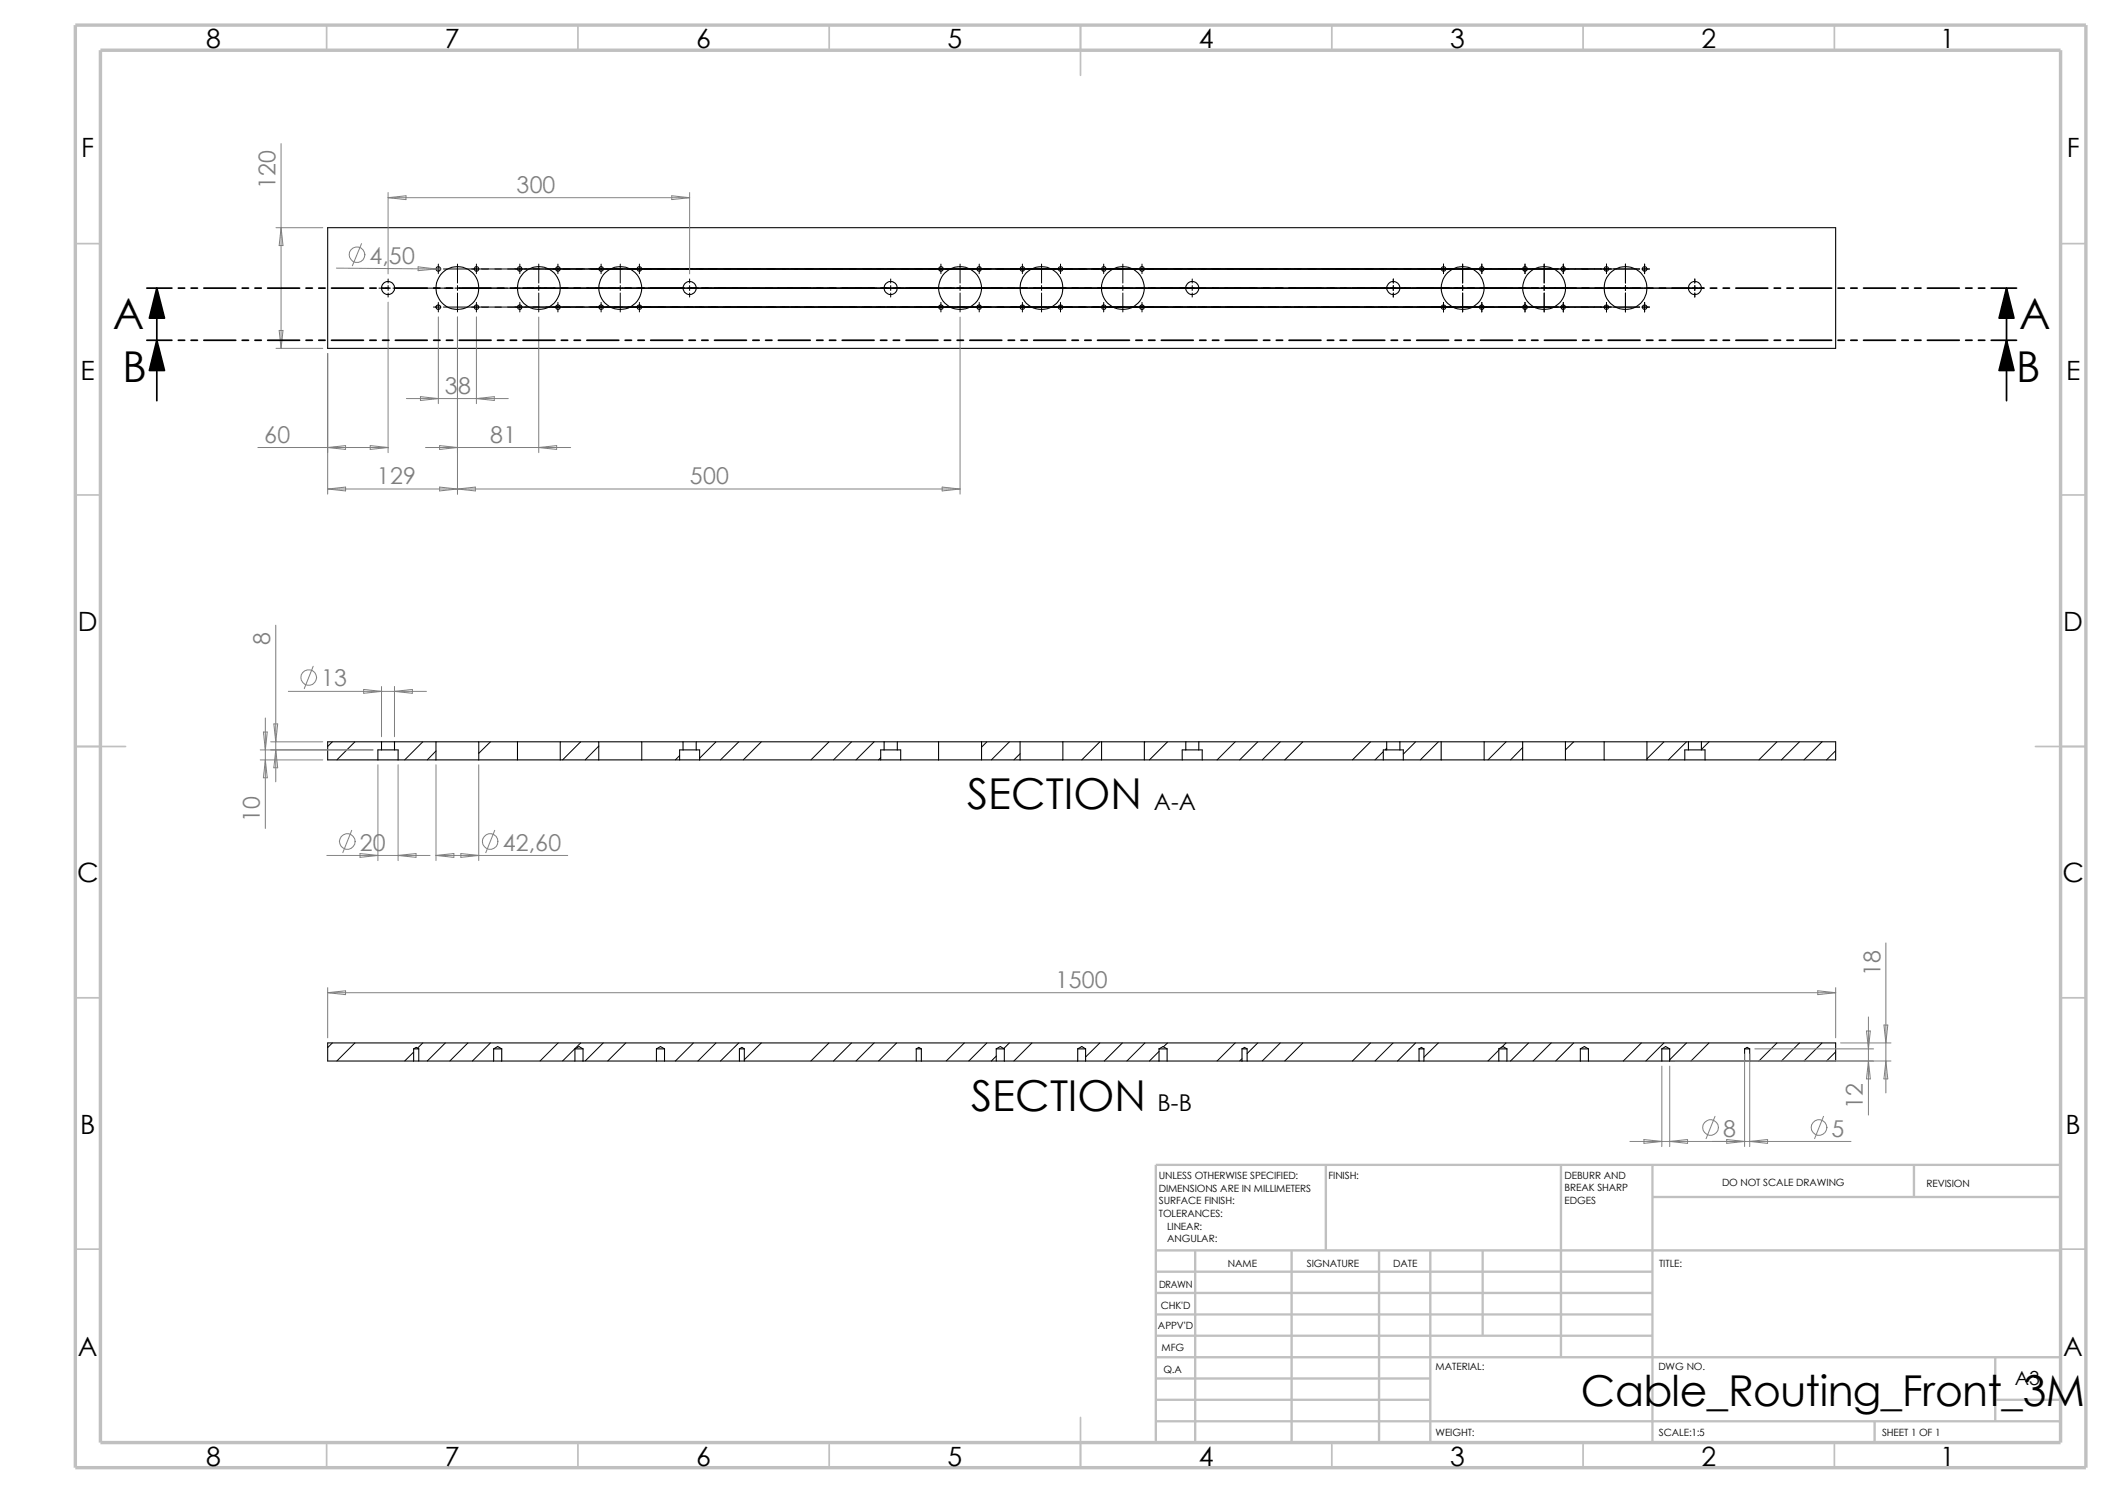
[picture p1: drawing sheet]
<svg xmlns="http://www.w3.org/2000/svg" width="420mm" height="297mm" viewBox="0 0 420 297" stroke-linecap="round" stroke-linejoin="round" font-family="sans-serif">
<g fill="none" stroke="#c0c0c0" stroke-width=".34">
<path d="M65 5v5M115 5v5M165 5v5M215 5v10M265 5v5M315 5v5M365 5v5M15 48.5h5M410 48.5h5M15 98.5h5M410 98.5h5M15 148.5h10"/>
<path d="M405 148.5h10M15 198.5h5M410 198.5h5M15 248.5h5M410 248.5h5M65 287v5M115 287v5M165 287v5M215 282v10M265 287v5M315 287v5M365 287v5"/>
</g>
<g fill="none" stroke="#c0c0c0" stroke-width=".47">
<path d="M263.8 231.7v17.1M310.6 231.7v38.3M328.8 238.1h81.2M328.8 231.7v55.3M380.8 231.7v6.4M410 231.7h-180v55.3M230 248.8h180M230 253h98.8M230 257.2h98.8M237.8 248.8v38.2M257 248.8v38.2M274.4 248.8v38.2"/>
<path d="M284.6 248.8v38.2M295 248.8v16.9M230 274.2h54.6M230 270h180M230 278.5h54.6M230 261.5h98.8M230 265.7h98.8M397 270v12.7M397 278.5h13M230 282.7h180M373 282.7v4.3"/>
</g>
<path d="M15 5h400v287h-400zM20 10h390v277h-390z" fill="none" stroke="#c0c0c0" stroke-width=".68" stroke-linecap="butt"/>
<g fill="none" stroke="#000" stroke-width=".21">
<path d="M65.2 45.3h300v24h-300zM75.2 151.2h4M75.9 147.6h-10.7v3.6h10M75.9 149.2h-.7v2M75.9 147.6v1.6M75.9 147.6h2.6M75.9 149.2h2.6M78.5 149.2h.7v2M78.5 147.6v1.6M78.5 147.6h8.2M79.2 151.2h7.5M86.7 147.6v3.6"/>
<path d="M86.7 147.6h8.6M86.7 151.2h8.6M95.2 147.6v3.6M95.2 147.6h7.8M95.2 151.2h7.8M103 147.6v3.6M103 147.6h8.5M103 151.2h8.5M111.5 147.6v3.6M111.5 147.6h7.6M111.5 151.2h7.6M119.1 147.6v3.6"/>
<path d="M119.1 147.6h8.6M119.1 151.2h8.6M127.7 147.6v3.6M127.7 147.6h8.2M127.7 151.2h7.5M135.2 151.2h4M135.9 149.2h2.6M135.9 147.6h2.6M135.9 149.2h-.7v2M135.9 147.6v1.6M138.5 149.2h.7v2M138.5 147.6v1.6"/>
<path d="M138.5 147.6h37.4M139.2 151.2h36M175.2 151.2h4M175.9 149.2h2.6M175.9 147.6h2.6M175.9 149.2h-.7v2M175.9 147.6v1.6M178.5 149.2h.7v2M178.5 147.6v1.6M178.5 147.6h8.2M179.2 151.2h7.5M186.7 147.6v3.6"/>
<path d="M186.7 147.6h8.6M186.7 151.2h8.6M195.3 147.6v3.6M195.3 147.6h7.6M195.3 151.2h7.6M202.9 147.6h8.6M202.9 151.2h8.6M202.9 147.6v3.6M211.5 147.6v3.6M211.5 147.6h7.7M211.5 151.2h7.7M219.2 147.6h8.5"/>
<path d="M219.2 151.2h8.5M219.2 147.6v3.6M227.7 147.6v3.6M227.7 147.6h8.2M227.7 151.2h7.5M235.2 151.2h4M235.9 149.2h-.7v2M235.9 147.6v1.6M235.9 149.2h2.6M235.9 147.6h2.6M238.5 149.2h.7v2M238.5 147.6v1.6"/>
<path d="M238.5 147.6h37.4M239.2 151.2h36M275.2 151.2h4M275.9 149.2h2.6M275.9 147.6h2.6M275.9 149.2h-.7v2M275.9 147.6v1.6M278.5 149.2h.7v2M278.5 147.6h8.2M278.5 147.6v1.6M279.2 151.2h7.5M286.7 147.6h8.6"/>
<path d="M286.7 151.2h8.6M286.7 147.6v3.6M295.3 147.6v3.6M295.3 147.6h7.6M295.3 151.2h7.6M302.9 147.6v3.6M302.9 147.6h8.5M302.9 151.2h8.5M311.4 147.6v3.6M311.4 147.6h7.8M311.4 151.2h7.8M319.2 147.6v3.6"/>
<path d="M319.2 147.6h8.5M319.2 151.2h8.5M327.7 147.6h8.2M327.7 151.2h7.5M327.7 147.6v3.6M335.2 151.2h4M335.9 149.2h2.6M335.9 147.6h2.6M335.9 149.2h-.7v2M335.9 147.6v1.6M338.5 147.6h26.7v3.6h-26M338.5 149.2h.7v2"/>
<path d="M338.5 147.6v1.6M82.3 208.7h1M82.3 211.1h1M82.3 211.1h-17.1v-3.6h300v3.6h-17.1M82.3 208.7l.5-.3 .5 .3M82.3 208.7v2.4M83.3 208.7v2.4M83.3 211.1h14.9M98.2 208.7v2.4M98.2 208.7l.8-.5 .8 .5M98.2 208.7h1.6M98.2 211.1h1.6"/>
<path d="M99.8 208.7v2.4M99.8 211.1h14.6M114.4 208.7h1.6M114.4 211.1h1.6M114.4 208.7v2.4M114.4 208.7l.8-.5 .8 .5M116 208.7v2.4M116 211.1h14.6M130.6 208.7v2.4M130.6 208.7l.8-.5 .8 .5M130.6 208.7h1.6M130.6 211.1h1.6"/>
<path d="M132.2 208.7v2.4M132.2 211.1h14.9M147.1 208.7l.5-.3 .5 .3M147.1 208.7v2.4M147.1 208.7h1M147.1 211.1h1M148.1 208.7v2.4M148.1 211.1h34.2M182.3 208.7v2.4M182.3 208.7l.5-.3 .5 .3M182.3 208.7h1M182.3 211.1h1"/>
<path d="M183.3 208.7v2.4M183.3 211.1h14.9M198.2 208.7h1.6M198.2 211.1h1.6M198.2 208.7v2.4M198.2 208.7l.8-.5 .8 .5M199.8 208.7v2.4M199.8 211.1h14.6M214.4 208.7v2.4M214.4 208.7l.8-.5 .8 .5M214.4 208.7h1.6M214.4 211.1h1.6"/>
<path d="M216 208.7v2.4M216 211.1h14.6M230.6 208.7v2.4M230.6 208.7l.8-.5 .8 .5M230.6 208.7h1.6M230.6 211.1h1.6M232.2 208.7v2.4M232.2 211.1h14.9M247.1 208.7v2.4M247.1 208.7l.5-.3 .5 .3M247.1 208.7h1M247.1 211.1h1"/>
<path d="M248.1 208.7v2.4M248.1 211.1h34.2M282.3 208.7h1M282.3 211.1h1M282.3 208.7v2.4M282.3 208.7l.5-.3 .5 .3M283.3 208.7v2.4M283.3 211.1h14.9M298.2 208.7h1.6M298.2 211.1h1.6M298.2 208.7v2.4M298.2 208.7l.8-.5 .8 .5"/>
<path d="M299.8 208.7v2.4M299.8 211.1h14.6M314.4 208.7v2.4M314.4 208.7l.8-.5 .8 .5M314.4 208.7h1.6M314.4 211.1h1.6M316 208.7v2.4M316 211.1h14.6M330.6 208.7h1.6M330.6 211.1h1.6M330.6 208.7v2.4M330.6 208.7l.8-.5 .8 .5"/>
<path d="M332.2 208.7v2.4M332.2 211.1h14.9M347.1 208.7v2.4M347.1 208.7l.5-.3 .5 .3M347.1 208.7h1M347.1 211.1h1M348.1 208.7v2.4"/>
<circle cx="77.2" cy="57.3" r="1.3"/>
<circle cx="87.2" cy="53.5" r=".45"/>
<circle cx="91" cy="57.3" r="4.3"/>
<circle cx="94.8" cy="53.5" r=".45"/>
<circle cx="103.4" cy="53.5" r=".45"/>
<circle cx="107.2" cy="57.3" r="4.3"/>
<circle cx="111" cy="53.5" r=".46"/>
<circle cx="119.6" cy="53.5" r=".44"/>
<circle cx="123.4" cy="57.3" r="4.3"/>
<circle cx="127.2" cy="53.5" r=".45"/>
<circle cx="137.2" cy="57.3" r="1.3"/>
<circle cx="177.2" cy="57.3" r="1.3"/>
<circle cx="187.2" cy="53.5" r=".46"/>
<circle cx="191" cy="57.3" r="4.3"/>
<circle cx="194.8" cy="53.5" r=".45"/>
<circle cx="203.4" cy="53.5" r=".45"/>
<circle cx="207.2" cy="57.3" r="4.3"/>
<circle cx="211" cy="53.5" r=".44"/>
<circle cx="219.6" cy="53.5" r=".45"/>
<circle cx="223.4" cy="57.3" r="4.3"/>
<circle cx="227.2" cy="53.5" r=".46"/>
<circle cx="237.2" cy="57.3" r="1.3"/>
<circle cx="277.2" cy="57.3" r="1.3"/>
<circle cx="287.2" cy="53.5" r=".44"/>
<circle cx="291" cy="57.3" r="4.3"/>
<circle cx="294.8" cy="53.5" r=".45"/>
<circle cx="303.4" cy="53.5" r=".46"/>
<circle cx="307.2" cy="57.3" r="4.3"/>
<circle cx="311" cy="53.5" r=".45"/>
<circle cx="319.6" cy="53.5" r=".45"/>
<circle cx="323.4" cy="57.3" r="4.3"/>
<circle cx="327.2" cy="53.5" r=".44"/>
<circle cx="337.2" cy="57.3" r="1.3"/>
<circle cx="87.2" cy="61.1" r=".45"/>
<circle cx="94.8" cy="61.1" r=".45"/>
<circle cx="103.4" cy="61.1" r=".45"/>
<circle cx="111" cy="61.1" r=".46"/>
<circle cx="119.6" cy="61.1" r=".44"/>
<circle cx="127.2" cy="61.1" r=".45"/>
<circle cx="187.2" cy="61.1" r=".46"/>
<circle cx="194.8" cy="61.1" r=".45"/>
<circle cx="203.4" cy="61.1" r=".45"/>
<circle cx="211" cy="61.1" r=".44"/>
<circle cx="219.6" cy="61.1" r=".45"/>
<circle cx="227.2" cy="61.1" r=".46"/>
<circle cx="287.2" cy="61.1" r=".44"/>
<circle cx="294.8" cy="61.1" r=".45"/>
<circle cx="303.4" cy="61.1" r=".46"/>
<circle cx="311" cy="61.1" r=".45"/>
<circle cx="319.6" cy="61.1" r=".45"/>
<circle cx="327.2" cy="61.1" r=".44"/>
</g>
<g fill="none" stroke="#000" stroke-width=".2">
<path d="M75.4 57.3h.8M76.7 57.3h1M77.2 55.5v.8M77.2 56.8v1M77.2 58.3v.8M78.2 57.3h11.8M86.2 53.5h1.5M87.2 52.5v1.9M88.2 53.5h238M90.5 57.3h245.7M91 52.5v3.8M91 56.8v1"/>
<path d="M91 58.3v3.8M94.8 52.5v1.9M103.4 52.5v1.9M107.2 52.5v3.8M107.2 56.8v1M107.2 58.3v3.8M111 52.5v1.9M119.6 52.5v1.9M123.4 52.5v3.8M123.4 56.8v1M123.4 58.3v3.8M127.2 52.5v1.9"/>
<path d="M137.2 55.5v.8M137.2 56.8v1M137.2 58.3v.8M177.2 55.5v.8M177.2 56.8v1M177.2 58.3v.8M187.2 52.5v1.9M191 52.5v3.8M191 56.8v1M191 58.3v3.8M194.8 52.5v1.9M203.4 52.5v1.9"/>
<path d="M207.2 52.5v3.8M207.2 56.8v1M207.2 58.3v3.8M211 52.5v1.9M219.6 52.5v1.9M223.4 52.5v3.8M223.4 56.8v1M223.4 58.3v3.8M227.2 52.5v1.9M237.2 55.5v.8M237.2 56.8v1M237.2 58.3v.8"/>
<path d="M277.2 55.5v.8M277.2 56.8v1M277.2 58.3v.8M287.2 52.5v1.9M291 52.5v3.8M291 56.8v1M291 58.3v3.8M294.8 52.5v1.9M303.4 52.5v1.9M307.2 52.5v3.8M307.2 56.8v1M307.2 58.3v3.8"/>
<path d="M311 52.5v1.9M319.6 52.5v1.9M323.4 52.5v3.8M323.4 56.8v1M323.4 58.3v3.8M326.7 53.5h1.5M327.2 52.5v1.9M336.7 57.3h1M337.2 55.5v.8M337.2 56.8v1M337.2 58.3v.8M338.2 57.3h.8"/>
<path d="M86.2 61.1h1.5M87.2 60.2v1.9M88.2 61.1h238M94.8 60.2v1.9M103.4 60.2v1.9M111 60.2v1.9M119.6 60.2v1.9M127.2 60.2v1.9M187.2 60.2v1.9M194.8 60.2v1.9M203.4 60.2v1.9M211 60.2v1.9"/>
<path d="M219.6 60.2v1.9M227.2 60.2v1.9M287.2 60.2v1.9M294.8 60.2v1.9M303.4 60.2v1.9M311 60.2v1.9M319.6 60.2v1.9M326.7 61.1h1.5M327.2 60.2v1.9M66.1 147.6l-.9 .9M70.6 147.6l-3.6 3.6M84.1 147.6l-3.6 3.6"/>
<path d="M86.7 149.4l-1.7 1.8M97.6 147.6l-2.4 2.3M115.5 147.6l-3.6 3.6M119.1 148.4l-2.7 2.8M135.2 150.3l-.8 .9M142.5 147.6l-3.3 3.2M147 147.6l-3.7 3.6M151.5 147.6l-3.6 3.6M164.9 147.6l-3.6 3.6M169.4 147.6l-3.6 3.6M173.9 147.6l-3.6 3.6M175.2 150.7l-.4 .5"/>
<path d="M196.3 147.6l-1 1M200.8 147.6l-3.6 3.6M202.9 149.9l-1.2 1.3M218.8 147.6l-3.6 3.6M227.8 147.6l-.1 .1M232.3 147.6l-3.6 3.6M245.7 147.6l-3.6 3.6M250.2 147.6l-3.6 3.6M254.7 147.6l-3.6 3.6M259.2 147.6l-3.6 3.6M272.7 147.6l-3.6 3.6M275.2 149.5l-1.6 1.7"/>
<path d="M275.9 148.8l-.3 .4M281.6 147.6l-2.4 2.4M286.2 147.6l-3.6 3.6M299.6 147.6l-3.6 3.6M302.9 148.7l-2.4 2.5M313.1 147.6l-1.7 1.6M331 147.6l-3.3 3.4M335.5 147.6l-3.6 3.6M340 147.6l-1.5 1.5M353.5 147.6l-3.6 3.6M358 147.6l-3.6 3.6M362.5 147.6l-3.6 3.6"/>
<path d="M365.2 149.4l-1.8 1.8M66.1 207.5l-.9 .9M70.6 207.5l-3.6 3.6M82.3 209.3l-1.8 1.8M84.1 207.5l-1 1M88.6 207.5l-3.6 3.6M93.1 207.5l-3.6 3.6M97.6 207.5l-3.6 3.6M111 207.5l-3.6 3.6M115.5 207.5l-3.6 3.6M120 207.5l-3.6 3.6M124.5 207.5l-3.6 3.6"/>
<path d="M138 207.5l-3.6 3.6M142.5 207.5l-3.6 3.6M147 207.5l-3.7 3.6M151.5 207.5l-3.4 3.3M164.9 207.5l-3.6 3.6M169.4 207.5l-3.6 3.6M173.9 207.5l-3.6 3.6M178.4 207.5l-3.6 3.6M191.9 207.5l-3.6 3.6M196.3 207.5l-3.6 3.6M198.2 210.1l-1 1M200.8 207.5l-1.1 1.1"/>
<path d="M205.3 207.5l-3.6 3.6M218.8 207.5l-2.8 2.8M223.3 207.5l-3.6 3.6M227.8 207.5l-3.6 3.6M230.6 209.2l-1.9 1.9M232.3 207.5l-.8 .7M245.7 207.5l-3.6 3.6M247.1 210.6l-.5 .5M250.2 207.5l-2.1 2.1M254.7 207.5l-3.6 3.6M259.2 207.5l-3.6 3.6M272.7 207.5l-3.6 3.6"/>
<path d="M277.2 207.5l-3.6 3.6M281.6 207.5l-3.6 3.6M286.2 207.5l-2.9 2.8M298.2 208.9l-2.2 2.2M299.6 207.5l-.9 .9M304.1 207.5l-3.6 3.6M308.6 207.5l-3.6 3.6M313.1 207.5l-3.6 3.6M326.6 207.5l-3.6 3.6M331 207.5l-3.6 3.6M335.5 207.5l-3.3 3.3M340 207.5l-3.6 3.6"/>
<path d="M353.5 207.5l-3.6 3.6M358 207.5l-3.6 3.6M362.5 207.5l-3.6 3.6M365.2 209.3l-1.8 1.8"/>
</g>
<g fill="none" stroke="#808080" stroke-width=".2">
<path d="M55.9 28.6v40.7M77.2 38.3v16.2M77.2 39.3h60M77.2 39.3l3.6-.4v.8zM133.6 38.9l3.6 .4-3.6 .4zM137.2 38.3v16.2M54.9 45.3h9.3M55.9 45.3l.4 3.6h-.8zM66.9 53.3l19.8 .2M71.9 48.5l-1.8 4.4M83.2 53.1l3.5 .4-3.5 .3zM86.7 53.5h1"/>
<path d="M54.9 69.3h9.3M55.5 65.7h.8l-.4 3.6zM65.2 70.3v28M77.2 60.1v29.9M80.9 79.3h20.2M83.7 78.9l3.5 .4-3.5 .4zM87.2 63v17.3M91 63.1v35.2M94.8 63v17.3M94.8 79.3l3.5-.4v.8zM107.2 63.1v26.9M191 63.1v35.2"/>
<path d="M51.3 89h25.9M65.2 97.3h125.8M65.2 97.3l3.5-.4v.8zM65.2 89l3.5-.4v.8zM73.7 88.6l3.5 .4-3.5 .4zM84.7 89h28.8M87.5 96.9l7.1 .8v-.8l-7.1 .8zM87.5 88.6l3.5 .4-3.5 .4zM107.2 89l3.5-.4v.8zM187.5 96.9l3.5 .4-3.5 .4zM54.9 124.4v31.1M57.4 137.5h27.4"/>
<path d="M62.3 132.5l-1.8 4.5M72.3 137.2l3.6 .3-3.6 .4zM75.9 136.6v10M78.5 137.5l3.5-.3v.7zM78.5 136.6v10M51.8 149.2h22.4M51.8 151.2h12.4M52.4 145.6h.8l-.4 3.6zM52.8 151.2l.4 3.5h-.8zM52.8 142.8v22M53.8 147.6h10.4M54.5 144h.7l-.3 3.6z"/>
<path d="M54.9 149.2l.3 3.5h-.7zM75.2 152.1v19.1M79.2 152.1v19.1M86.7 152.1v19.1M95.2 152.1v19.1M65 170.2h20.6M70 165.2l-1.8 4.4M71.6 169.8l3.6 .4-3.6 .4zM79.2 170.2l3.6-.4v.8zM86.7 170.2h26.2M86.7 170.2l3.6-.4v.8zM91.7 169.8l3.5 .4-3.5 .4z"/>
<path d="M98.4 165.2l-1.8 4.4M65.2 196.5v10M65.2 197.5l3.5-.4v.8zM65.2 197.5h300M361.7 197.1l3.5 .4-3.5 .4zM365.2 196.5v10M375.2 187.6v29.8M330.6 212.1v16M332.2 212.1v16M333.2 211.1h43M347.1 209.7v18.4M348.1 209.7v18.4"/>
<path d="M349.1 208.7h23.6M366.2 207.5h10M371.3 205.1h.8l-.4 3.6zM371.7 211.1l.4 3.5h-.8zM371.7 202.3v19.5M374.8 203.9h.8l-.4 3.6zM375.2 211.1l.4 3.5h-.8zM324.3 227.1h44M327.1 226.7l3.5 .4-3.5 .4zM332.2 227.1l3.5-.4v.8zM341.2 222.1l-1.8 4.4M343.5 226.7l3.6 .4-3.6 .4z"/>
<path d="M348.1 227.1l3.6-.4v.8zM362.8 222.1l-1.8 4.4"/>
<circle cx="71" cy="50.7" r="1.57"/>
<circle cx="61.4" cy="134.8" r="1.56"/>
<circle cx="69.1" cy="167.4" r="1.55"/>
<circle cx="97.5" cy="167.4" r="1.55"/>
<circle cx="340.3" cy="224.3" r="1.55"/>
<circle cx="361.9" cy="224.3" r="1.56"/>
</g>
<path d="M31.2 57.3l1.5 6h-3zM399.2 57.3l1.5 6h-3zM31.2 67.7l1.5 6h-3zM399.2 67.7l1.5 6h-3z" fill="#000" stroke="#000" stroke-width=".34"/>
<g fill="none" stroke="#000" stroke-width=".34">
<path d="M29.2 57.3h5M31.2 57.3v22.4M35.5 57.3h1.2M38 57.3h1.3M40.6 57.3h6.3M48.2 57.3h1.2M50.7 57.3h1.3M53.3 57.3h6.3M60.9 57.3h1.2M63.4 57.3h1.3M66 57.3h6.3M73.6 57.3h1.2"/>
<path d="M76.1 57.3h1.3M78.7 57.3h6.3M86.3 57.3h1.2M88.8 57.3h1.3M91.4 57.3h6.3M99 57.3h1.2M101.5 57.3h1.3M104.1 57.3h6.3M111.7 57.3h1.2M114.2 57.3h1.3M116.8 57.3h6.3M124.4 57.3h1.2"/>
<path d="M126.9 57.3h1.3M129.5 57.3h6.3M137.1 57.3h1.2M139.6 57.3h1.3M142.2 57.3h6.3M149.8 57.3h1.2M152.3 57.3h1.3M154.9 57.3h6.3M162.5 57.3h1.2M165 57.3h1.3M167.6 57.3h6.3M175.2 57.3h1.2"/>
<path d="M177.7 57.3h1.3M180.3 57.3h6.3M187.9 57.3h1.2M190.4 57.3h1.3M193 57.3h6.3M200.6 57.3h1.2M203.1 57.3h1.3M205.7 57.3h6.3M213.3 57.3h1.2M215.8 57.3h1.3M218.4 57.3h6.3M226 57.3h1.2"/>
<path d="M228.5 57.3h1.3M231.1 57.3h6.3M238.7 57.3h1.2M241.2 57.3h1.3M243.8 57.3h6.3M251.4 57.3h1.2M253.9 57.3h1.3M256.5 57.3h6.3M264.1 57.3h1.2M266.6 57.3h1.3M269.2 57.3h6.3M276.8 57.3h1.2"/>
<path d="M279.3 57.3h1.3M281.9 57.3h6.3M289.5 57.3h1.2M292 57.3h1.3M294.6 57.3h6.3M302.2 57.3h1.2M304.7 57.3h1.3M307.3 57.3h6.3M314.9 57.3h1.2M317.4 57.3h1.3M320 57.3h6.3M327.6 57.3h1.2"/>
<path d="M330.1 57.3h1.3M332.7 57.3h6.3M340.3 57.3h1.2M342.8 57.3h1.3M345.4 57.3h6.3M353 57.3h1.2M355.5 57.3h1.3M358.1 57.3h6.3M365.7 57.3h1.2M368.2 57.3h1.3M370.8 57.3h6.3M378.4 57.3h1.2"/>
<path d="M380.9 57.3h1.3M383.5 57.3h6.3M391.1 57.3h1.2M393.6 57.3h1.3M396.2 57.3h5M399.2 57.3v22.4M29.2 67.7h5M35.5 67.7h1.2M38 67.7h1.3M40.6 67.7h6.3M48.2 67.7h1.2M50.7 67.7h1.3"/>
<path d="M53.3 67.7h6.3M60.9 67.7h1.2M63.4 67.7h1.3M66 67.7h6.3M73.6 67.7h1.2M76.1 67.7h1.3M78.7 67.7h6.3M86.3 67.7h1.2M88.8 67.7h1.3M91.4 67.7h6.3M99 67.7h1.2M101.5 67.7h1.3"/>
<path d="M104.1 67.7h6.3M111.7 67.7h1.2M114.2 67.7h1.3M116.8 67.7h6.3M124.4 67.7h1.2M126.9 67.7h1.3M129.5 67.7h6.3M137.1 67.7h1.2M139.6 67.7h1.3M142.2 67.7h6.3M149.8 67.7h1.2M152.3 67.7h1.3"/>
<path d="M154.9 67.7h6.3M162.5 67.7h1.2M165 67.7h1.3M167.6 67.7h6.3M175.2 67.7h1.2M177.7 67.7h1.3M180.3 67.7h6.3M187.9 67.7h1.2M190.4 67.7h1.3M193 67.7h6.3M200.6 67.7h1.2M203.1 67.7h1.3"/>
<path d="M205.7 67.7h6.3M213.3 67.7h1.2M215.8 67.7h1.3M218.4 67.7h6.3M226 67.7h1.2M228.5 67.7h1.3M231.1 67.7h6.3M238.7 67.7h1.2M241.2 67.7h1.3M243.8 67.7h6.3M251.4 67.7h1.2M253.9 67.7h1.3"/>
<path d="M256.5 67.7h6.3M264.1 67.7h1.2M266.6 67.7h1.3M269.2 67.7h6.3M276.8 67.7h1.2M279.3 67.7h1.3M281.9 67.7h6.3M289.5 67.7h1.2M292 67.7h1.3M294.6 67.7h6.3M302.2 67.7h1.2M304.7 67.7h1.3"/>
<path d="M307.3 67.7h6.3M314.9 67.7h1.2M317.4 67.7h1.3M320 67.7h6.3M327.6 67.7h1.2M330.1 67.7h1.3M332.7 67.7h6.3M340.3 67.7h1.2M342.8 67.7h1.3M345.4 67.7h6.3M353 67.7h1.2M355.5 67.7h1.3"/>
<path d="M358.1 67.7h6.3M365.7 67.7h1.2M368.2 67.7h1.3M370.8 67.7h6.3M378.4 67.7h1.2M380.9 67.7h1.3M383.5 67.7h6.3M391.1 67.7h1.2M393.6 67.7h1.3M396.2 67.7h5"/>
</g>
<g font-size="8.5">
<text x="22.4" y="65.5">A</text>
<text x="401.7" y="65.5">A</text>
<text x="24.4" y="75.9">B</text>
<text x="401.2" y="75.9">B</text>
<text x="192.4" y="161">SECTION</text>
<text x="193.2" y="221">SECTION</text>
<text x="314.5" y="279.7">Cable_Routing_Front_3Μ</text>
</g>
<g font-size="5.3">
<text x="41" y="9.6">8</text>
<text x="88.5" y="9.6">7</text>
<text x="138.5" y="9.6">6</text>
<text x="188.5" y="9.6">5</text>
<text x="238.5" y="9.6">4</text>
<text x="288.5" y="9.6">3</text>
<text x="338.5" y="9.6">2</text>
<text x="386" y="9.6">1</text>
<text x="16.2" y="31.3">F</text>
<text x="411.2" y="31.3">F</text>
<text x="16" y="75.6">E</text>
<text x="411" y="75.6">E</text>
<text x="15.5" y="125.6">D</text>
<text x="410.5" y="125.6">D</text>
<text x="15.3" y="175.6">C</text>
<text x="410.3" y="175.6">C</text>
<text x="16" y="225.6">B</text>
<text x="411" y="225.6">B</text>
<text x="15.5" y="269.8">A</text>
<text x="410.5" y="269.8">A</text>
<text x="41" y="291.6">8</text>
<text x="88.5" y="291.6">7</text>
<text x="138.5" y="291.6">6</text>
<text x="188.5" y="291.6">5</text>
<text x="238.5" y="291.6">4</text>
<text x="288.5" y="291.6">3</text>
<text x="338.5" y="291.6">2</text>
<text x="386" y="291.6">1</text>
</g>
<g font-size="4.6" fill="#808080">
<text x="54.8" y="37.7" transform="rotate(-90 54.8 37.7)">120</text>
<text x="102.8" y="38.4">300</text>
<text x="73.5" y="52.5">4,50</text>
<text x="88.5" y="78.4">38</text>
<text x="52.6" y="88.1">60</text>
<text x="97.5" y="88.1">81</text>
<text x="75" y="96.4">129</text>
<text x="137.3" y="96.4">500</text>
<text x="53.8" y="128.2" transform="rotate(-90 53.8 128.2)">8</text>
<text x="63.9" y="136.6">13</text>
<text x="51.7" y="163.5" transform="rotate(-90 51.7 163.5)">10</text>
<text x="71.6" y="169.2">20</text>
<text x="100" y="169.2">42,60</text>
<text x="210" y="196.6">1500</text>
<text x="374.1" y="194.1" transform="rotate(-90 374.1 194.1)">18</text>
<text x="370.6" y="220.5" transform="rotate(-90 370.6 220.5)">12</text>
<text x="342.8" y="226.1">8</text>
<text x="364.4" y="226.1">5</text>
</g>
<g font-size="4.6">
<text x="229.5" y="161.1">A-A</text>
<text x="230.3" y="221.1">B-B</text>
</g>
<text font-size="3.9" x="400.9" y="275.5">A3</text>
<g font-size="2">
<text x="230.5" y="234.6">UNLESS OTHERWISE SPECIFIED:</text>
<text x="230.5" y="237.1">DIMENSIONS ARE IN MILLIMETERS</text>
<text x="230.5" y="239.6">SURFACE FINISH:</text>
<text x="264.3" y="234.6">FINISH:</text>
<text x="311.3" y="239.5">EDGES</text>
<text x="311.3" y="234.5">DEBURR AND</text>
<text x="311.3" y="237">BREAK SHARP</text>
<text x="342.6" y="236">DO NOT SCALE DRAWING</text>
<text x="383.3" y="236.2">REVISION</text>
<text x="230.5" y="242.1">TOLERANCES:</text>
<text x="232.2" y="244.6">LINEAR:</text>
<text x="232.2" y="247.1">ANGULAR:</text>
<text x="260" y="252">SIGNATURE</text>
<text x="277.2" y="252">DATE</text>
<text x="330.1" y="252">TITLE:</text>
<text x="230.6" y="256.2">DRAWN</text>
<text x="244.3" y="252.1">NAME</text>
<text x="230.9" y="260.4">CHK'D</text>
<text x="230.4" y="264.5">APPV'D</text>
<text x="231.1" y="268.8">MFG</text>
<text x="231.5" y="273.1">Q.A</text>
<text x="285.6" y="272.5">MATERIAL:</text>
<text x="329.9" y="272.5">DWG NO.</text>
<text x="285.6" y="285.6">WEIGHT:</text>
<text x="330" y="285.6">SCALE:1:5</text>
<text x="374.4" y="285.6">SHEET 1 OF 1</text>
</g>
</svg>
